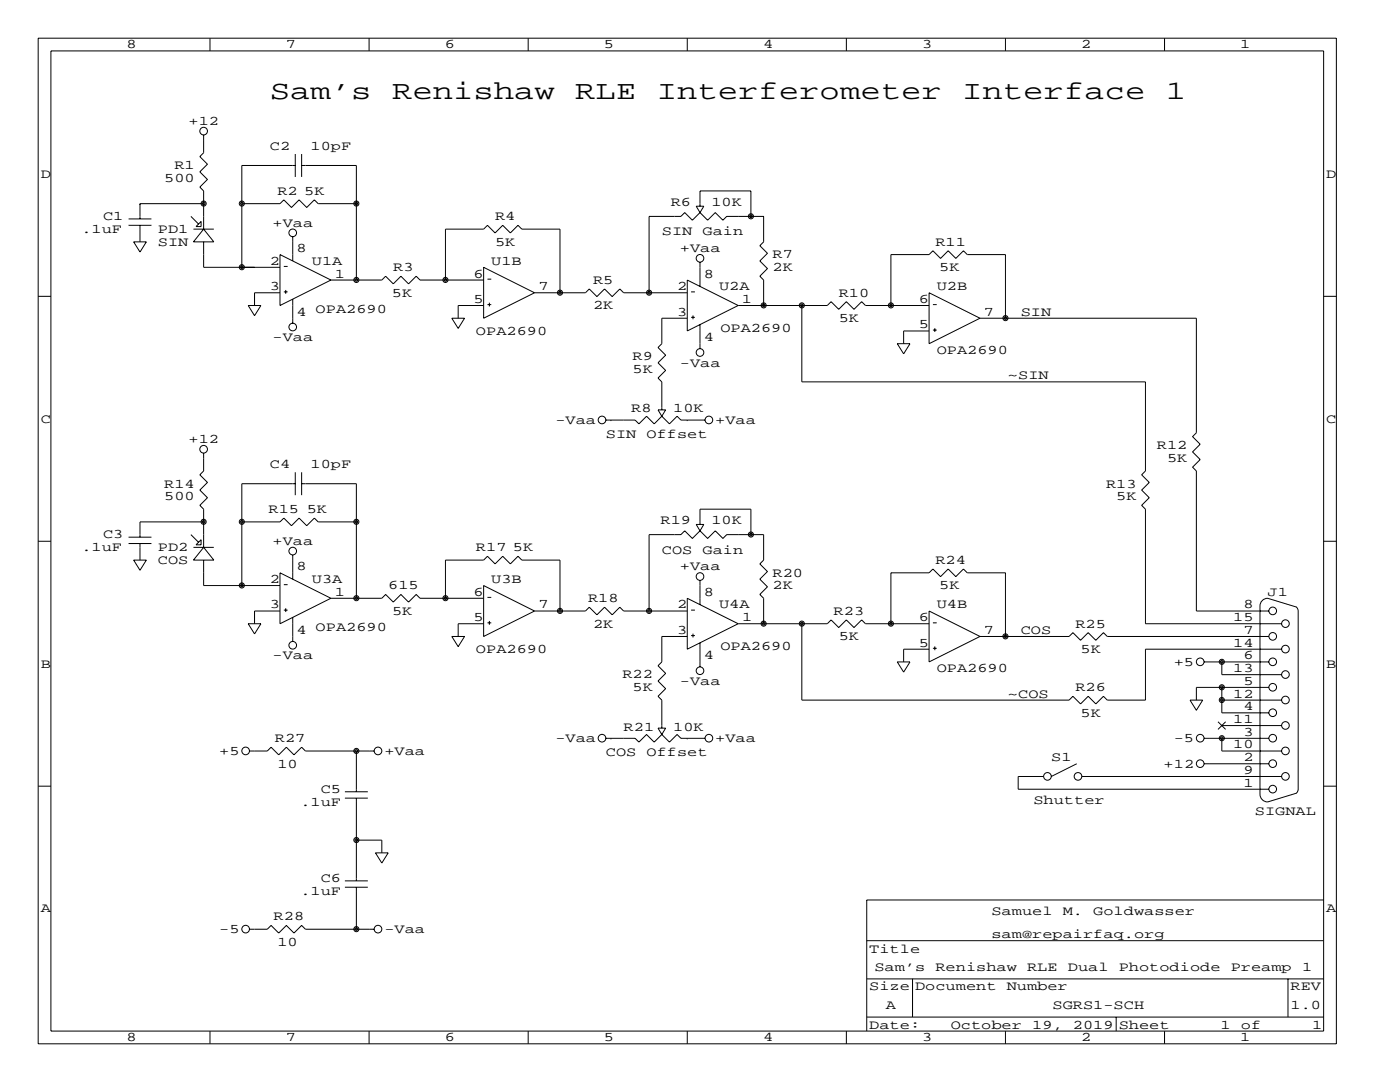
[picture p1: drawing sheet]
<svg xmlns="http://www.w3.org/2000/svg" width="279mm" height="216mm" viewBox="0 0 279 216" stroke-linecap="round" stroke-linejoin="round" font-family="sans-serif">
<g fill="none" stroke="#000" stroke-width=".2">
<path d="M7.6 7.6h259.1v200.7h-259.1zM10.2 10.2h254v195.5h-254zM41.9 7.6v2.6M73.7 7.6v2.6M105.4 7.6v2.6M137.2 7.6v2.6M168.9 7.6v2.6M200.7 7.6v2.6M232.4 7.6v2.6M40.6 26.9v3.6l-.7 .7 1.5 1.6-1.5 1.5 1.5 1.5-1.5 1.5 .7 .8v7.6M58.9 33h-10.6v20.3M58.9 30.7v4.6"/>
<path d="M60.2 33h10.9v22.9M60.2 30.7v4.6M7.6 59.1h2.6M25.7 45h4.5M25.7 43.7h4.5M26.7 48.3h2.5l-1.3 2zM27.9 40.6h.1M27.9 40.6v3.1M27.9 45v3.3M27.9 40.6h12.7M38.1 43.2l1.5 1.5M38.6 45.7h4.1"/>
<path d="M40.1 44.2v1h-1zM40.6 48.3v5h15.3M40.6 45.7l2.1 2.6h-4.1zM48.3 40.6h7.6l.7-.7 1.6 1.5 1.5-1.5 1.5 1.5 1.5-1.5 .8 .7h7.6M55.9 50.8l10.1 5.1-10.1 5.1zM55.9 58.4h-5.1v2.6M56.6 58.2h.8M56.6 53.2h.8M57 57.9v.7M58.4 47.2v4.9M58.4 59.7v4.8M66 55.9h10.2l.8-.8 1.5 1.5 1.5-1.5 1.5 1.5 1.6-1.5 .7 .8h12.7"/>
<path d="M88.9 55.9v-10.2h7.6l.8-.7 1.5 1.5 1.5-1.5 1.6 1.5 1.5-1.5 .7 .7h7.7v12.7M96.5 53.3l10.2 5.1-10.2 5.1zM97.3 55.7h.7M106.7 58.4h10.1l.8-.7 1.5 1.5 1.5-1.5 1.6 1.5 1.5-1.5 .8 .7h12.7M137.2 55.9l10.1 5.1-10.1 5zM137.9 58.2h.8M138.9 41.1h1.6l-.8 1.3zM139.7 41.1v-3h10.2v5.1M139.7 52.3v4.8M139.7 42.4l1.5 1.5 1.5-1.5 1.6 1.5 .7-.7h7.4v5.1l-.8 .7 1.6 1.5-1.6 1.6 1.6 1.5-1.6 1.5 .8 .8v5.1M139.7 42.4l-1.5 1.5-1.5-1.5-.8 .8h-6.4v15.2M185.4 58.4l10.2 5.1-10.2 5.1z"/>
<path d="M264.2 59.1h2.5M49.5 61h2.6l-1.3 2zM90.2 63.5h2.5l-1.3 2zM96.5 61h-5.1v2.5M97.3 60.8h.7M97.7 60.4v.8M137.2 63.5h-5.1v5.1l-.8 .7 1.5 1.6-1.5 1.5 1.5 1.5-1.5 1.5 .8 .8v5.6M137.9 63.3h.8M138.3 62.9v.8M139.7 64.8v4.8M147.3 61h17.8l.8-.8 1.5 1.5 1.5-1.5 1.5 1.5 1.6-1.5 .7 .8h12.7M160 61v15.2h68.6v17.8l-.8 .7 1.6 1.6-1.6 1.5 1.6 1.5-1.6 1.5 .8 .8v22.9h27.2"/>
<path d="M177.8 61v-10.2h7.6l.8-.8 1.5 1.6 1.5-1.6 1.6 1.6 1.5-1.6 .7 .8h7.7v12.7M179.1 68.6h2.5l-1.3 2zM185.4 66h-5.1v2.6M186.2 65.9h.7M186.2 60.8h.7M186.6 65.5v.7M195.6 63.5h43.2v22.9l-.8 .7 1.5 1.5-1.5 1.6 1.5 1.5-1.5 1.5 .8 .8v27.9h14.4M40.6 90.4v3.6l-.7 .7 1.5 1.6-1.5 1.5 1.5 1.5-1.5 1.5 .7 .8v7.6M58.9 94.2v4.6M58.9 96.5h-10.6v20.3M60.2 94.2v4.6M60.2 96.5h10.9v22.9"/>
<path d="M121.9 83.8h.1M131.3 81.8h1.5l-.7 1.3zM132.1 83.1l-1.5 1.5-1.6-1.5-1.5 1.5-.8-.8h-5.8M132.1 83.1l1.5 1.5 1.5-1.5 .8 .7h4.8M137.2 83.8h.1M7.6 108h2.6M25.7 108.5h4.5M25.7 107.2h4.5M26.7 111.8h2.5l-1.3 2zM27.9 108.5v3.3M38.1 106.7l1.5 1.5M38.6 109.2h4.1"/>
<path d="M40.1 107.7v1h-1zM40.6 111.8v5h15.3M40.6 104.1h-12.7v3.1M40.6 109.2l2.1 2.6h-4.1zM48.3 104.1h7.6l.7-.7 1.6 1.5 1.5-1.5 1.5 1.5 1.5-1.5 .8 .7h7.6M55.9 114.3l10.1 5.1-10.1 5.1zM56.6 116.7h.8M58.4 110.7v4.9M66 119.4h10.2l.8-.8 1.5 1.5 1.5-1.5 1.5 1.5 1.6-1.5 .7 .8h12.7M88.9 119.4v-7.6h7.6l.8-.8 1.5 1.5 1.5-1.5 1.6 1.5 1.5-1.5 .7 .8h7.7v10.1M96.5 116.8l10.2 5.1-10.2 5.1zM97.3 119.2h.7"/>
<path d="M137.2 119.4l10.1 5.1-10.1 5zM138.9 104.6h1.6l-.8 1.3zM139.7 104.6v-3h10.2v5.1M139.7 115.8v4.8M139.7 105.9l-1.5 1.5-1.5-1.5-.8 .8h-6.4v15.2M139.7 105.9l1.5 1.5 1.5-1.5 1.6 1.5 .7-.7h7.4v5.1l-.8 .7 1.6 1.5-1.6 1.6 1.6 1.5-1.6 1.5 .8 .8v5.1M264.2 108h2.5M49.5 124.5h2.6l-1.3 2zM55.9 121.9h-5.1v2.6M56.6 121.7h.8M57 121.4v.7M58.4 123.2v4.8"/>
<path d="M90.2 127h2.5l-1.3 2zM96.5 124.5h-5.1v2.5M97.3 124.3h.7M97.7 123.9v.8M106.7 121.9h10.1l.8-.7 1.5 1.5 1.5-1.5 1.6 1.5 1.5-1.5 .8 .7h12.7M137.2 127h-5.1v5.1l-.8 .7 1.5 1.6-1.5 1.5 1.5 1.5-1.5 1.5 .8 .8v5.6M137.9 126.8h.8M137.9 121.7h.8M138.3 126.4v.8M139.7 128.3v4.8M147.3 124.5h17.8l.8-.8 1.5 1.5 1.5-1.5 1.5 1.5 1.6-1.5 .7 .8h12.7M160 124.5v15.2h53.4l.7-.8 1.5 1.6 1.6-1.6 1.5 1.6 1.5-1.6 .8 .8h7.6v-10.2h27.2"/>
<path d="M177.8 124.5v-10.2h7.6l.8-.8 1.5 1.6 1.5-1.6 1.6 1.6 1.5-1.6 .7 .8h7.7v12.7M179.1 132.1h2.5l-1.3 2zM185.4 121.9l10.2 5.1-10.2 5.1zM185.4 129.5h-5.1v2.6M186.2 129.4h.7M186.2 124.3h.7M186.6 129v.7M195.6 127h17.8l.7-.8 1.5 1.6 1.6-1.6 1.5 1.6 1.5-1.6 .8 .8h32.2M237.5 139.7h2.5l-1.2 2zM240.3 132.1h12.9M243.8 139.7h12M243.8 132.1v2.5h12"/>
<path d="M243.8 137.2v5h9.4M253.2 137.2h-14.4v2.5M258.8 121.2l.3 .7v35.6l-.3 .7M258.8 121.2l-5.8-1.8a1.52 1.52 0 0 0-1.5 1.5v37.6a1.52 1.52 0 0 0 1.5 1.5l5.8-1.8M7.6 156.9h2.6M49.8 149.9h3.5l.8-.8 1.5 1.5 1.5-1.5 1.6 1.5 1.5-1.5 .8 .8h13.7M68.8 159.3h4.6M68.8 158h4.6M71.1 149.9v8.1M71.1 159.3v16.5M121.9 147.3h.1M131.3 145.3h1.5l-.7 1.3z"/>
<path d="M132.1 146.6l-1.5 1.5-1.6-1.5-1.5 1.5-.8-.8h-5.8M132.1 146.6l1.5 1.5 1.5-1.5 .8 .7h4.8M137.2 147.3h.1M208.3 154.9h-5.1v2.6h50M214.9 152.4l-5.1 2.5M215.9 154.9h39.9M240.3 152.4h12.9M240.3 147.3h12.9M243.1 144l1.5 1.5M243.8 144.8h12M243.8 147.3v2.6h12M244.6 144l-1.5 1.5"/>
<path d="M264.2 156.9h2.5M68.8 177h4.6M68.8 175.8h4.6M71.1 177v8.4M71.1 167.6h5.1v2.6M74.9 170.2h2.6l-1.3 2zM264.2 179.6h-91.2v26.1M49.8 185.4h3.5l.8-.7 1.5 1.5 1.5-1.5 1.6 1.5 1.5-1.5 .8 .7h13.7M173 195.3h91.2M173 187.7h91.2M182.1 195.3v7.6M257 195.3v7.6"/>
<path d="M41.9 205.7v2.6M73.7 205.7v2.6M105.4 205.7v2.6M137.2 205.7v2.6M168.9 205.7v2.6M173 202.9h91.2M200.7 205.7v2.6M222.8 202.9v2.8M232.4 205.7v2.6"/>
<circle cx="40.6" cy="26.2" r=".76"/>
<circle cx="40.6" cy="40.6" r=".51"/>
<circle cx="40.6" cy="40.6" r=".25"/>
<circle cx="48.3" cy="40.6" r=".51"/>
<circle cx="48.3" cy="53.3" r=".51"/>
<circle cx="48.3" cy="40.6" r=".25"/>
<circle cx="48.3" cy="53.3" r=".25"/>
<circle cx="58.4" cy="46.5" r=".76"/>
<circle cx="71.1" cy="55.9" r=".51"/>
<circle cx="71.1" cy="40.6" r=".51"/>
<circle cx="71.1" cy="40.6" r=".25"/>
<circle cx="71.1" cy="55.9" r=".25"/>
<circle cx="88.9" cy="55.9" r=".51"/>
<circle cx="88.9" cy="55.9" r=".25"/>
<circle cx="111.8" cy="58.4" r=".51"/>
<circle cx="111.8" cy="58.4" r=".25"/>
<circle cx="129.5" cy="58.4" r=".51"/>
<circle cx="129.5" cy="58.4" r=".25"/>
<circle cx="139.7" cy="51.5" r=".76"/>
<circle cx="149.9" cy="43.2" r=".51"/>
<circle cx="149.9" cy="43.2" r=".25"/>
<circle cx="58.4" cy="65.3" r=".76"/>
<circle cx="139.7" cy="70.3" r=".76"/>
<circle cx="152.4" cy="60.9" r=".51"/>
<circle cx="152.4" cy="60.9" r=".25"/>
<circle cx="160" cy="60.9" r=".51"/>
<circle cx="160" cy="60.9" r=".25"/>
<circle cx="177.8" cy="60.9" r=".51"/>
<circle cx="177.8" cy="60.9" r=".25"/>
<circle cx="200.7" cy="63.5" r=".51"/>
<circle cx="200.7" cy="63.5" r=".25"/>
<circle cx="40.6" cy="89.6" r=".76"/>
<circle cx="120.1" cy="83.8" r=".76"/>
<circle cx="141.5" cy="83.8" r=".76"/>
<circle cx="40.6" cy="104.1" r=".51"/>
<circle cx="40.6" cy="104.1" r=".25"/>
<circle cx="48.3" cy="104.1" r=".51"/>
<circle cx="48.3" cy="116.8" r=".51"/>
<circle cx="48.3" cy="116.8" r=".25"/>
<circle cx="48.3" cy="104.1" r=".25"/>
<circle cx="58.4" cy="110" r=".76"/>
<circle cx="71.1" cy="119.4" r=".51"/>
<circle cx="71.1" cy="104.1" r=".51"/>
<circle cx="71.1" cy="119.4" r=".25"/>
<circle cx="71.1" cy="104.1" r=".25"/>
<circle cx="88.9" cy="119.4" r=".51"/>
<circle cx="88.9" cy="119.4" r=".25"/>
<circle cx="139.7" cy="115" r=".76"/>
<circle cx="149.9" cy="106.7" r=".51"/>
<circle cx="149.9" cy="106.7" r=".25"/>
<circle cx="58.4" cy="128.8" r=".76"/>
<circle cx="111.8" cy="121.9" r=".51"/>
<circle cx="111.8" cy="121.9" r=".25"/>
<circle cx="129.5" cy="121.9" r=".51"/>
<circle cx="129.5" cy="121.9" r=".25"/>
<circle cx="139.7" cy="133.8" r=".76"/>
<circle cx="152.4" cy="124.4" r=".51"/>
<circle cx="152.4" cy="124.4" r=".25"/>
<circle cx="160" cy="124.4" r=".51"/>
<circle cx="160" cy="124.4" r=".25"/>
<circle cx="177.8" cy="124.4" r=".51"/>
<circle cx="177.8" cy="124.4" r=".25"/>
<circle cx="200.7" cy="127" r=".51"/>
<circle cx="200.7" cy="127" r=".25"/>
<circle cx="239.5" cy="132.1" r=".76"/>
<circle cx="243.8" cy="139.7" r=".51"/>
<circle cx="243.8" cy="132.1" r=".51"/>
<circle cx="243.8" cy="137.1" r=".51"/>
<circle cx="243.8" cy="139.7" r=".25"/>
<circle cx="243.8" cy="137.1" r=".25"/>
<circle cx="243.8" cy="132.1" r=".25"/>
<circle cx="254" cy="132.1" r=".76"/>
<circle cx="254" cy="137.1" r=".76"/>
<circle cx="254" cy="127" r=".76"/>
<circle cx="254" cy="121.9" r=".76"/>
<circle cx="256.5" cy="124.4" r=".76"/>
<circle cx="256.5" cy="134.6" r=".76"/>
<circle cx="256.5" cy="139.7" r=".76"/>
<circle cx="256.5" cy="129.5" r=".76"/>
<circle cx="49" cy="149.8" r=".76"/>
<circle cx="71.1" cy="149.8" r=".51"/>
<circle cx="71.1" cy="149.8" r=".25"/>
<circle cx="75.4" cy="149.8" r=".76"/>
<circle cx="120.1" cy="147.3" r=".76"/>
<circle cx="141.5" cy="147.3" r=".76"/>
<circle cx="209" cy="154.9" r=".76"/>
<circle cx="215.1" cy="154.9" r=".76"/>
<circle cx="239.5" cy="152.4" r=".76"/>
<circle cx="239.5" cy="147.3" r=".76"/>
<circle cx="243.8" cy="147.3" r=".51"/>
<circle cx="243.8" cy="147.3" r=".25"/>
<circle cx="254" cy="157.5" r=".76"/>
<circle cx="254" cy="147.3" r=".76"/>
<circle cx="254" cy="152.4" r=".76"/>
<circle cx="254" cy="142.2" r=".76"/>
<circle cx="256.5" cy="144.8" r=".76"/>
<circle cx="256.5" cy="149.8" r=".76"/>
<circle cx="256.5" cy="154.9" r=".76"/>
<circle cx="71.1" cy="167.6" r=".51"/>
<circle cx="71.1" cy="167.6" r=".25"/>
<circle cx="49" cy="185.4" r=".76"/>
<circle cx="71.1" cy="185.4" r=".51"/>
<circle cx="71.1" cy="185.4" r=".25"/>
<circle cx="75.4" cy="185.4" r=".76"/>
</g>
<g font-size="5.3">
<text x="53.8" y="19.8">Sam’s</text>
<text x="78.2" y="19.8">Renishaw</text>
<text x="114.8" y="19.8">RLE</text>
<text x="131.1" y="19.8">Interferometer</text>
<text x="192" y="19.8">Interface</text>
<text x="232.7" y="19.8">1</text>
</g>
<g font-size="2.6">
<text x="25.3" y="9.7">8</text>
<text x="57" y="9.7">7</text>
<text x="88.8" y="9.7">6</text>
<text x="120.5" y="9.7">5</text>
<text x="152.3" y="9.7">4</text>
<text x="184" y="9.7">3</text>
<text x="215.8" y="9.7">2</text>
<text x="247.5" y="9.7">1</text>
<text x="37.6" y="24.9">+12</text>
<text x="53.8" y="30">C2</text>
<text x="62" y="30">10pF</text>
<text x="8.1" y="35.5">D</text>
<text x="34.8" y="33.8">R1</text>
<text x="264.7" y="35.5">D</text>
<text x="32.8" y="36.3">500</text>
<text x="55.4" y="38.9">R2 5K</text>
<text x="133.9" y="41.1">R6</text>
<text x="142" y="41.1">10K</text>
<text x="16.3" y="46.5">.1uF</text>
<text x="20.6" y="43.9">C1</text>
<text x="31.5" y="46.5">PD1</text>
<text x="54.4" y="45.2">+Vaa</text>
<text x="98.8" y="43.9">R4</text>
<text x="132.1" y="47">SIN</text>
<text x="140.2" y="47">Gain</text>
<text x="31.5" y="49">SIN</text>
<text x="53.8" y="52.8">2</text>
<text x="59.2" y="50.3">8</text>
<text x="62.2" y="52.8">U1A</text>
<text x="98" y="52.8">U1B</text>
<text x="98.8" y="49">5K</text>
<text x="135.7" y="50.3">+Vaa</text>
<text x="154.2" y="51.6">R7</text>
<text x="186.7" y="49">R11</text>
<text x="53.8" y="57.9">3</text>
<text x="66.8" y="55.4">1</text>
<text x="78.2" y="59.2">5K</text>
<text x="78.5" y="54.1">R3</text>
<text x="94.5" y="55.4">6</text>
<text x="107.4" y="57.9">7</text>
<text x="118.4" y="56.6">R5</text>
<text x="135.1" y="57.9">2</text>
<text x="140.5" y="55.4">8</text>
<text x="143.5" y="57.9">U2A</text>
<text x="154.2" y="54.1">2K</text>
<text x="167.4" y="59.2">R10</text>
<text x="186.9" y="57.9">U2B</text>
<text x="187.5" y="54.1">5K</text>
<text x="59.2" y="63">4 OPA2690</text>
<text x="94.5" y="60.5">5</text>
<text x="118.4" y="61.7">2K</text>
<text x="135.1" y="63">3</text>
<text x="148.1" y="60.5">1</text>
<text x="167.4" y="64.3">5K</text>
<text x="183.4" y="65.5">5</text>
<text x="183.4" y="60.5">6</text>
<text x="196.3" y="63">7</text>
<text x="203.7" y="63">SIN</text>
<text x="54.4" y="68.1">-Vaa</text>
<text x="95" y="66.8">OPA2690</text>
<text x="126.2" y="71.9">R9</text>
<text x="140.5" y="68.1">4</text>
<text x="143.8" y="66.3">OPA2690</text>
<text x="186.9" y="70.6">OPA2690</text>
<text x="126.2" y="74.4">5K</text>
<text x="135.7" y="73.2">-Vaa</text>
<text x="201.2" y="75.7">~SIN</text>
<text x="126" y="82.3">R8</text>
<text x="134.4" y="82.3">10K</text>
<text x="8.1" y="84.3">C</text>
<text x="37.6" y="88.4">+12</text>
<text x="110.8" y="84.6">-Vaa</text>
<text x="120.9" y="87.4">SIN</text>
<text x="129" y="87.4">Offset</text>
<text x="142.7" y="84.6">+Vaa</text>
<text x="230.9" y="89.7">R12</text>
<text x="264.7" y="84.3">C</text>
<text x="53.8" y="93.5">C4</text>
<text x="62" y="93.5">10pF</text>
<text x="232.9" y="92.2">5K</text>
<text x="32.8" y="97.3">R14</text>
<text x="32.8" y="99.8">500</text>
<text x="220.7" y="97.3">R13</text>
<text x="222.8" y="99.8">5K</text>
<text x="20.6" y="107.4">C3</text>
<text x="53.6" y="102.4">R15 5K</text>
<text x="131.8" y="104.6">R19</text>
<text x="142" y="104.6">10K</text>
<text x="16.3" y="110">.1uF</text>
<text x="31.5" y="110">PD2</text>
<text x="31.5" y="112.5">COS</text>
<text x="54.4" y="108.7">+Vaa</text>
<text x="59.2" y="113.8">8</text>
<text x="95" y="110">R17 5K</text>
<text x="132.1" y="110.5">COS</text>
<text x="135.7" y="113.8">+Vaa</text>
<text x="140.2" y="110.5">Gain</text>
<text x="186.7" y="112.5">R24</text>
<text x="53.8" y="116.3">2</text>
<text x="62.2" y="116.3">U3A</text>
<text x="66.8" y="118.9">1</text>
<text x="77.5" y="117.6">615</text>
<text x="94.5" y="118.9">6</text>
<text x="98" y="116.3">U3B</text>
<text x="140.5" y="118.9">8</text>
<text x="154.2" y="115.1">R20</text>
<text x="154.2" y="117.6">2K</text>
<text x="187.5" y="117.6">5K</text>
<text x="253" y="118.9">J1</text>
<text x="53.8" y="121.4">3</text>
<text x="78.2" y="122.7">5K</text>
<text x="94.5" y="124">5</text>
<text x="107.4" y="121.4">7</text>
<text x="117.3" y="120.1">R18</text>
<text x="118.4" y="125.2">2K</text>
<text x="135.1" y="121.4">2</text>
<text x="143.5" y="121.4">U4A</text>
<text x="148.1" y="124">1</text>
<text x="166.4" y="122.7">R23</text>
<text x="183.4" y="124">6</text>
<text x="186.9" y="121.4">U4B</text>
<text x="214.6" y="125.2">R25</text>
<text x="246.1" y="124">15</text>
<text x="248.2" y="121.4">8</text>
<text x="54.4" y="131.6">-Vaa</text>
<text x="59.2" y="126.5">4 OPA2690</text>
<text x="95" y="130.3">OPA2690</text>
<text x="135.1" y="126.5">3</text>
<text x="140.5" y="131.6">4</text>
<text x="143.8" y="129.8">OPA2690</text>
<text x="167.4" y="127.8">5K</text>
<text x="183.4" y="129">5</text>
<text x="196.3" y="126.5">7</text>
<text x="203.7" y="126.5">COS</text>
<text x="215.6" y="130.3">5K</text>
<text x="246.1" y="129">14</text>
<text x="248.2" y="126.5">7</text>
<text x="248.2" y="131.6">6</text>
<text x="8.1" y="133.2">B</text>
<text x="124.2" y="135.4">R22</text>
<text x="126.2" y="137.9">5K</text>
<text x="135.7" y="136.7">-Vaa</text>
<text x="186.9" y="134.1">OPA2690</text>
<text x="214.6" y="137.9">R26</text>
<text x="234.2" y="132.8">+5</text>
<text x="246.1" y="134.1">13</text>
<text x="248.2" y="136.7">5</text>
<text x="264.7" y="133.2">B</text>
<text x="201.2" y="139.2">~COS</text>
<text x="215.6" y="143">5K</text>
<text x="246.1" y="139.2">12</text>
<text x="248.2" y="141.7">4</text>
<text x="54.9" y="148.1">R27</text>
<text x="110.8" y="148.1">-Vaa</text>
<text x="124.5" y="145.8">R21</text>
<text x="134.4" y="145.8">10K</text>
<text x="142.7" y="148.1">+Vaa</text>
<text x="234.2" y="148.1">-5</text>
<text x="246.1" y="144.3">11</text>
<text x="246.1" y="149.4">10</text>
<text x="248.2" y="146.8">3</text>
<text x="43.7" y="150.6">+5</text>
<text x="55.4" y="153.2">10</text>
<text x="76.7" y="150.6">+Vaa</text>
<text x="120.9" y="150.9">COS</text>
<text x="129" y="150.9">Offset</text>
<text x="209.8" y="151.9">S1</text>
<text x="232.2" y="153.2">+12</text>
<text x="248.2" y="151.9">2</text>
<text x="248.2" y="154.4">9</text>
<text x="59.9" y="160.8">.1uF</text>
<text x="64" y="158.2">C5</text>
<text x="206.2" y="160.5">Shutter</text>
<text x="248.2" y="157">1</text>
<text x="250.4" y="162.6">SIGNAL</text>
<text x="59.9" y="178.6">.1uF</text>
<text x="64" y="176">C6</text>
<text x="8.1" y="182.1">A</text>
<text x="54.6" y="183.6">R28</text>
<text x="197.9" y="182.6">Samuel</text>
<text x="212.1" y="182.6">M.</text>
<text x="218.2" y="182.6">Goldwasser</text>
<text x="264.7" y="182.1">A</text>
<text x="43.7" y="186.2">-5</text>
<text x="55.4" y="188.7">10</text>
<text x="76.7" y="186.2">-Vaa</text>
<text x="173.5" y="190.2">Title</text>
<text x="197.9" y="187.2">sam@repairfaq.org</text>
<text x="173.5" y="197.6">Size Document</text>
<text x="174.5" y="193.8">Sam’s</text>
<text x="186.7" y="193.8">Renishaw</text>
<text x="200.9" y="197.6">Number</text>
<text x="205" y="193.8">RLE</text>
<text x="213.1" y="193.8">Dual</text>
<text x="223.3" y="193.8">Photodiode</text>
<text x="245.6" y="193.8">Preamp</text>
<text x="257.6" y="197.6">REV</text>
<text x="259.8" y="193.8">1</text>
<text x="176.8" y="201.4">A</text>
<text x="210.1" y="201.4">SGRS1-SCH</text>
<text x="257.6" y="201.4">1.0</text>
<text x="25.3" y="207.8">8</text>
<text x="57" y="207.8">7</text>
<text x="88.8" y="207.8">6</text>
<text x="120.5" y="207.8">5</text>
<text x="152.3" y="207.8">4</text>
<text x="173.5" y="205.2">Date:</text>
<text x="184" y="207.8">3</text>
<text x="189.7" y="205.2">October</text>
<text x="206" y="205.2">19,</text>
<text x="214.1" y="205.2">2019 Sheet</text>
<text x="215.8" y="207.8">2</text>
<text x="243.6" y="205.2">1</text>
<text x="247.5" y="207.8">1</text>
<text x="247.7" y="205.2">of</text>
<text x="261.9" y="205.2">1</text>
</g>
</svg>
